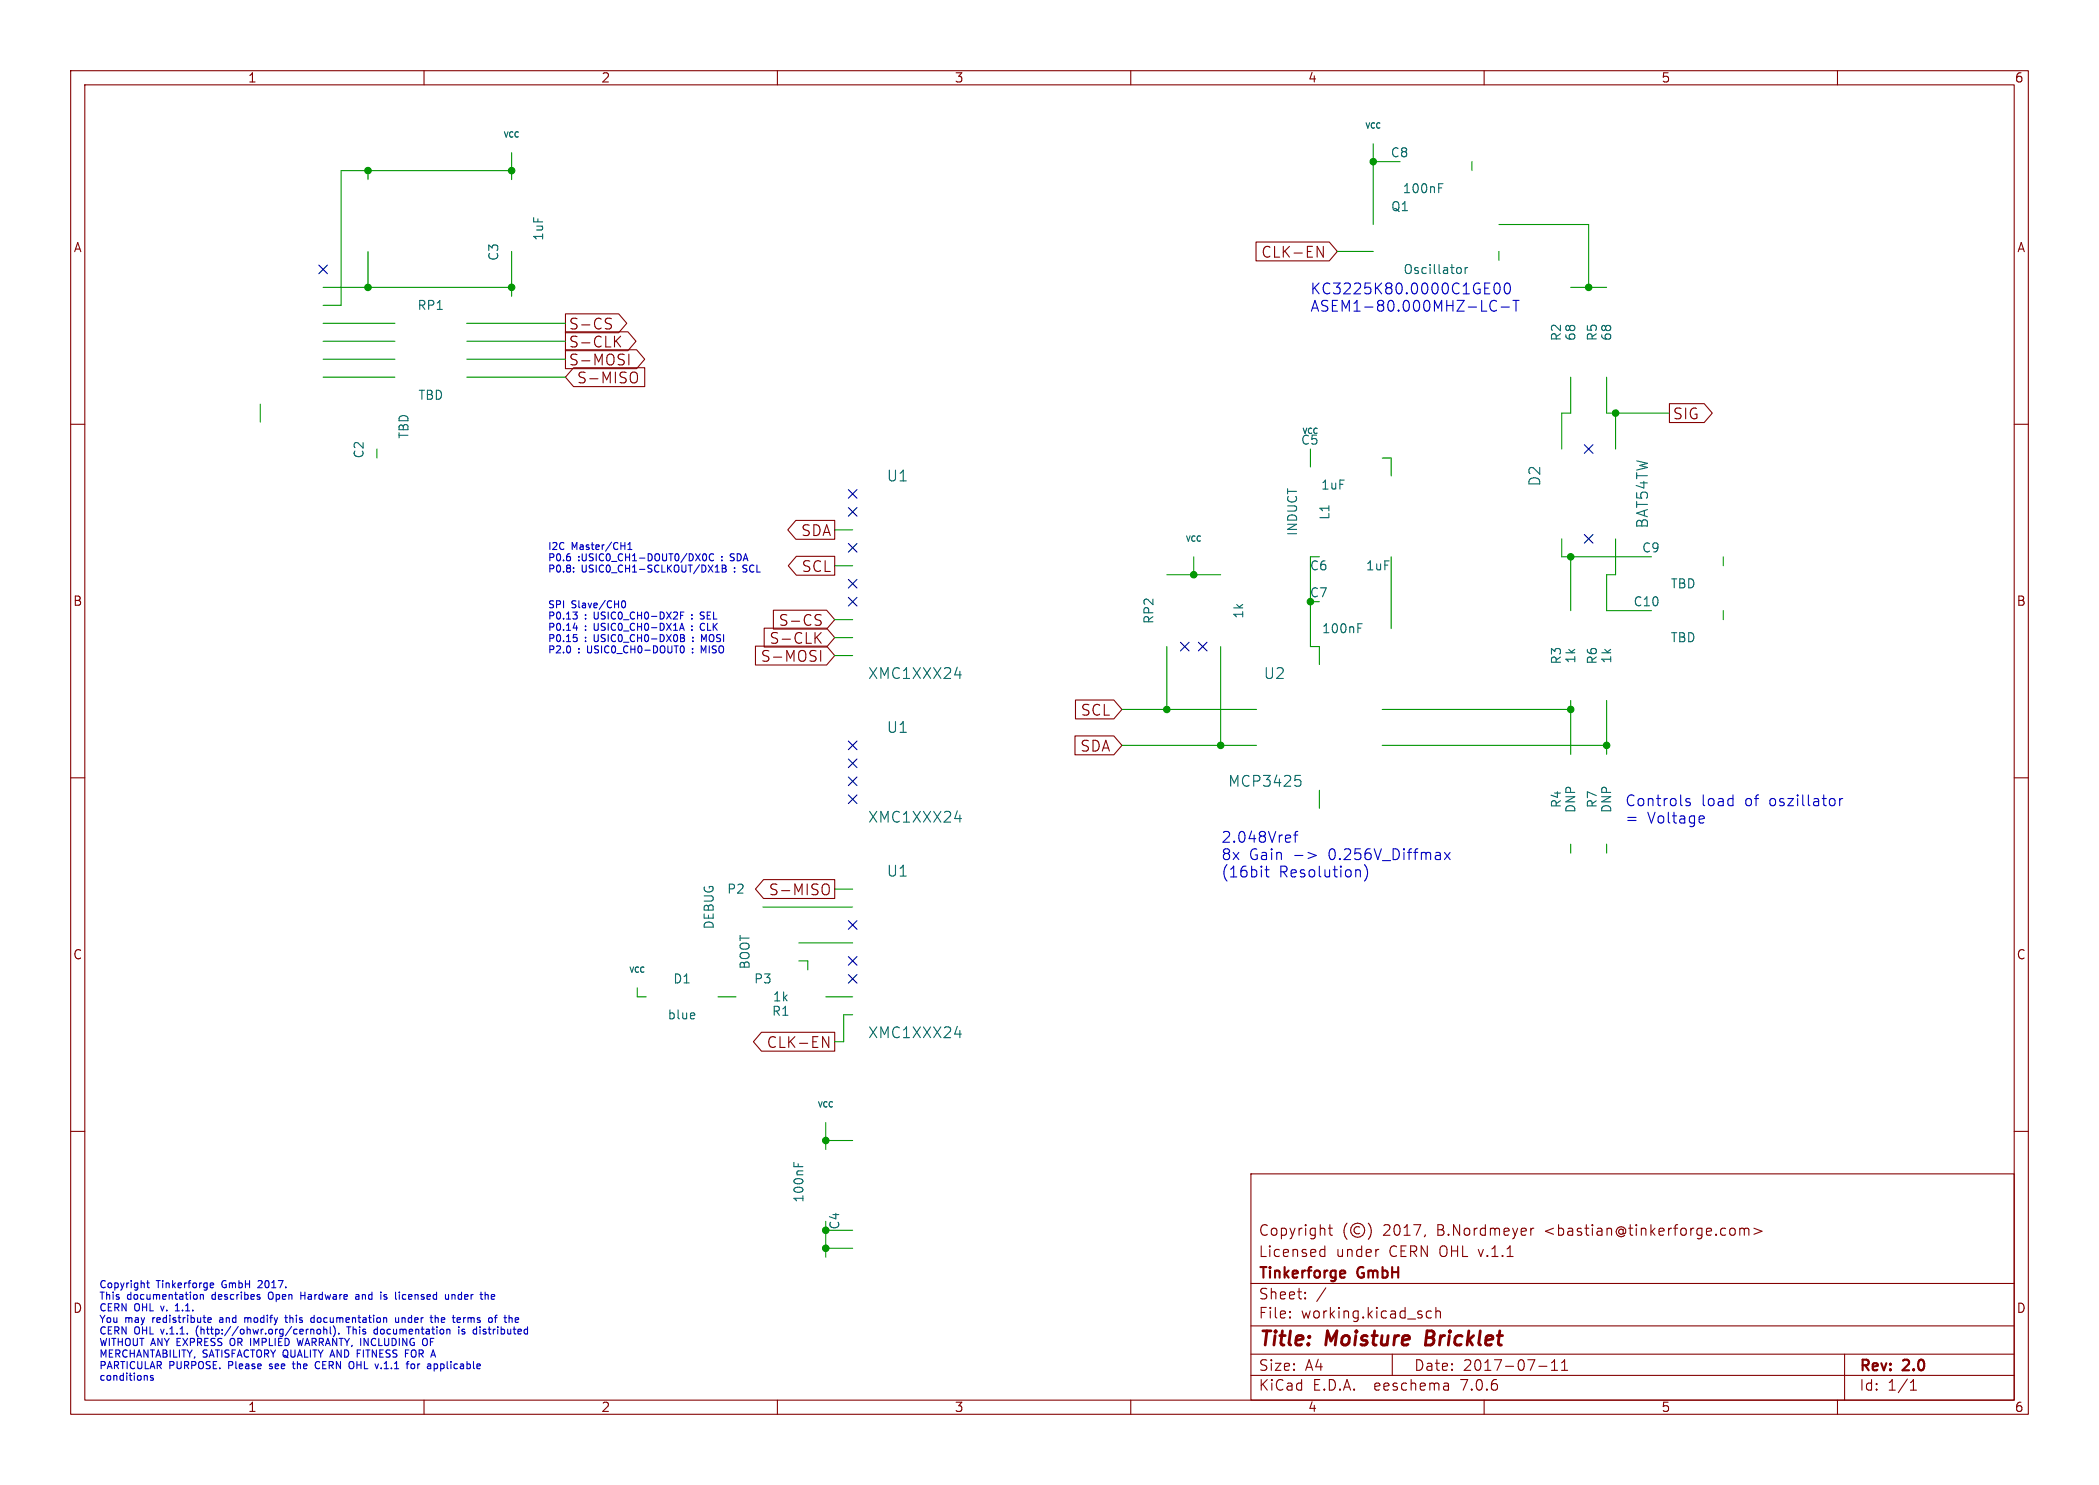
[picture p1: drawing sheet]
<svg xmlns="http://www.w3.org/2000/svg" width="297mm" height="210mm" viewBox="0 0 297 210" stroke-linecap="round" stroke-linejoin="round" font-family="sans-serif">
<g fill="none" stroke="#840000" stroke-width=".15">
<path d="M10 10h277v190h-277zM12 12h273v186h-273zM60 10v2M110 10v2M160 10v2M210 10v2M260 10v2M177.7 34.2h10.4l1.1 1.4-1.1 1.3h-10.4zM186.4 34.8l.8 1.6v-1.6M10 60h2M80 49.5h10.1l1.1 1.3-1.1 1.3h-10.1zM80 44.4h7.5l1.2 1.3-1.2 1.4h-7.5z"/>
<path d="M80 46.9h8.8l1.2 1.4-1.2 1.3h-8.8zM81.2 52h10v2.7h-10l-1.2-1.4zM85.9 45.7a.56 .56 0 0 1 .6 .4l-.1 .4h-.5M85.9 45l.6 .1M87.2 48.2l.6 .9M87.8 47.5l-.8 .9M89 50.1v1.5M89.5 52.6a.51 .51 0 0 1 .7 .5v.5a.51 .51 0 0 1-.7 .5M236.2 57.1h4.9l1.2 1.3-1.2 1.4h-4.9zM285 60h2M112.6 73.6h5.5v2.7h-5.5l-1.1-1.4zM112.7 78.7h5.4v2.6h-5.4l-1.2-1.3z"/>
<path d="M106.9 91.4h10.1l1.1 1.3-1.1 1.3h-10.1zM108.1 88.8h8.9l1.1 1.4-1.1 1.3h-8.9zM109.4 86.3h7.6l1.1 1.3-1.1 1.4h-7.6zM115.5 90.1l.7 .9M115.6 87.6a.56 .56 0 0 1 .6 .4l-.1 .4h-.6M115.6 86.9l.6 .1M116.1 92v1.5M116.2 89.5l-.9 .8M152.2 99h5.4l1.1 1.3-1.1 1.4h-5.4zM10 110h2M152.1 104.1h5.5l1.1 1.3-1.1 1.3h-5.5zM285 110h2"/>
<path d="M108 124.4h10.1v2.7h-10.1l-1.1-1.4zM116.7 125a.51 .51 0 0 1 .6 .5v.5a.51 .51 0 0 1-.6 .5M10 160h2M107.7 146h10.4v2.7h-10.4l-1.1-1.4zM116.4 146.6l.9 1.5v-1.5M285 160h2M177 166h108v32h-108zM186.9 177.6l.1 .1 .5-.1M186.9 176.8l.1-.1 .5 .1M187.5 176.2v1.5M188 173.7h.5M188.2 173.2v1.3v.1l.3 .1"/>
<path d="M190.6 173a1.72 1.72 0 0 0 0 2.3M192.4 173.6a.52 .52 0 0 0-.8 .4 .52 .52 0 0 0 .8 .4M193.6 173a1.72 1.72 0 0 1 0 2.3M195 176.7h.1M201.7 174.6l-.2 .3M216.6 173.7v1M217 173.7l-.3 .1-.1 .2M245 173.7a.41 .41 0 0 1 .5 .3v.4a.41 .41 0 0 1-.5 .3M246.2 173.8a.37 .37 0 0 1 .6 .1M246.2 173.7v1M246.8 173.9l.2-.2 .4 .1 .1 .9M246.8 173.9v.8"/>
<path d="M248.2 173.7l1.1 .4-1.1 .5M60 198v2M110 198v2M160 198v2M177 194.5h108M177 191.5h108M177 187.5h108M177 181.5h108M182.5 186.3h.1l-.1 .1M182.5 186.3v.1M182.5 185.5v.1M182.5 185.5h.1l-.1 .1"/>
<path d="M184.7 183.6v.1M184.7 183.6h-.1l.1 .1M184.7 182.8v.1M184.7 182.8h-.1l.1 .1M187.6 182.1l-1.3 2M197 191.5v3M202.5 185.5l-.4-.1-.3 .3v.4l.2 .2 .1 .1 .4-.1M203.2 185.5a.37 .37 0 0 1 .6 .1v.8M203.2 184.9v1.5M204.9 195.7l.1 .9M205 196.5l-.2 .1M205 196h-.2"/>
<path d="M210 198v2M217.7 193.2h1.2M219.5 193.8h.9M219.5 192.7l.5-.4v1.5M221 193.8h.8M221 192.7l.4-.4v1.5M260 198v2M261 191.5v6.5M270.3 196.6h.9M270.3 195.5l.4-.4v1.5"/>
<circle cx="192.1" cy="174" r="1"/>
</g>
<path d="M201.9 188.2l-.2 2h.7" fill="none" stroke="#840000" stroke-width=".4"/>
<path d="M190.1 179.7l.2 .1v.2l-.7 .2M190.3 180.6l-.2 .1" fill="none" stroke="#840000" stroke-width=".3"/>
<g fill="none" stroke="#0000c2" stroke-width=".15">
<path d="M211.6 40.1a.36 .36 0 0 1 .6 .2 .79 .79 0 0 1-.4 1.3 1.01 1.01 0 0 1-.2-1.5zM211.8 42.6a.61 .61 0 0 0-.8 0 .61 .61 0 0 0-.2 .8 .57 .57 0 0 0 .3 .5 .57 .57 0 0 0 .7 0M212.4 43.4h1.2M213 40.2a.36 .36 0 0 1 .4-.2 .36 .36 0 0 1 .2 .3 .79 .79 0 0 1-.4 1.3 .93 .93 0 0 1-.2-1.4zM214.1 42.5h.8M214.5 42.5v1.5M88.8 77.7h.6M88.8 77l.3-.3v1M99.4 78.7l.2-.4a.53 .53 0 0 1 .4 .5 .53 .53 0 0 1-.4 .5l-.2-.4M101 78.4a.47 .47 0 0 0-.7 .3 .47 .47 0 0 0 .5 .6l.2-.1M102.1 79.2v.1M102.1 78.7v.1"/>
<path d="M102.2 79.9h.3l.2 .2-.2 .3 .2 .1 .1 .2-.2 .2h-.4zM103.3 79.3h.2M103.4 78.4l-.1 .1 .1 .2M105.2 80l-.1 .1 .1 .2M81.1 88.8h.6M81.2 89.7h.4M81.2 80.8v.1M81.2 80.3v.1M81.5 86.9l.2 .2v.3l-.2 .1M81.5 90.1l.2 .2v.2l-.2 .2M81.6 88.5v.6M81.7 86.6l-.4 .3"/>
<path d="M88 85.1l.2-.1a.53 .53 0 0 1 .3 .5 .53 .53 0 0 1-.3 .5l-.3-.4zM96.2 89.1l.3-.9 .3 .9M96.2 88.9h.5M96.3 87h.3M96.3 89.7l.5 .1v.2l-.2 .2M96.3 90.2h.3M96.4 91.4l.1-.1a.53 .53 0 0 1 .3 .5 .53 .53 0 0 1-.3 .5h-.1M96.6 90.2l.3 .2-.1 .2-.5 .1M96.8 86.6h-.5v.9M97.9 87.5h.1M97.9 86.9v.1M97.9 88.5v.1"/>
<path d="M97.9 89v.1M98 92.2v.1M98 91.7v.1M98 90.6v.1M98 90.1v.1M99.1 87.5h.4M99.4 88.2a.53 .53 0 0 0-.3 .4 .53 .53 0 0 0 .3 .5M99.5 86.6h-.2l-.2 .1 .1 .3 .3 .1M99.6 92l-.4-.7v1M99.6 90.5l-.3-.8v1M101.2 80.2l.3-.3v1M101.2 80.9h.6"/>
<path d="M102.2 80.4h.3M105.1 80.9h.2M183.1 118.1h.5M183.6 117.6l-.3 .1v.1v1.3M239.1 113l-.3-.1-.3 .2 .1 .3 .5 .1 .1 .2-.1 .2h-.1h-.5M240.6 115.4l.5 .1v.2l-.7 .2M241.1 116.3l-.5 .1M259.6 113.1l.1 .1-.1 .6M260.3 112.9v1M260.7 112.9l-.2 .1-.2 .2M179 123h.6M179.2 122.5v1.3l.1 .1 .3 .1"/>
<path d="M183.2 121h1.2M185.1 120.5l1.1 .5-1.1 .4M192.1 123h.2l.2 .2v.8M193.4 122.7a1.78 1.78 0 0 1-.3 1.9M204.4 120.5l.8 1.1M205.2 120.5l-.8 1.1M20.7 194.5l.1 .2v.5M20.7 181.4h.4M20.9 181.1v.9l.2 .1M21.7 194.6l-.3-.1-.1 .2v.1l.4 .1v.2h-.4M24.8 185.4h.6M25 184.5l-.2 .2"/>
<path d="M27.6 183.1h.2l.1 .2v.4h-.3M27.8 187.9v.7M28.3 183.2l.2-.1h.2l.1 .6M28.3 183.1v.6M29.4 186.7l.5-.1-.1-.2-.2-.1-.2 .2 .1 .5h.3M29.7 181.6l.2-.2h.2l.1 .2v.1l-.5 .1M29.7 182l.2 .1h.3M31.1 186.7v.3M32.6 189.4v.7M34.6 186.3v.7M34.9 186.3l-.3 .1M36.6 181.1l-.1 .1"/>
<path d="M36.7 183.4l.1 .2-.1 .1M36.7 183.1h.1M37.1 181.5l-.6 .6h.6M38 182.9v.7M38.1 193.5l.1 .1M38.2 192.9v.3M40.3 186.3h.4M40.4 186v.9l.3 .1M41.4 192.9h.3M41.5 192.5v.9l.2 .2M42 189.3l.3 1 .2-.7 .2 .7M42.6 182.7v1"/>
<path d="M42.6 183.2h.5M44 186.8l.2 .2h.3M44 188v.7M44 188.1l.1-.1h.3v.7M44.5 186.4l-.3-.1-.2 .2M44.5 186v1M44.8 192.6a.5 .5 0 0 0-.2 .6 .5 .5 0 0 0 .6 .3M44.9 188h.3l.2 .2v.3l-.2 .2-.3-.1-.1-.1zM45.8 188.1l.2-.1h.2v.7M45.8 187.6v1.1M46.7 187.6v.9l.2 .2M47.2 187.5a1.19 1.19 0 0 1 0 1.5"/>
<path d="M47.9 188.6v.1M49.3 187.6v1.1M49.9 192.6a.72 .72 0 0 1 0 .9M50.4 183.1h.3l.1 .6M50.5 191.4h.4M50.8 183.3l-.3 .1-.2 .1 .2 .2h.3M53 188.6l.1 .1 .3-.1M53.4 188h-.3l-.1 .1M53.4 187.6v1.1M54.3 183.7h.4M54.7 183.1h-.2l-.2 .1 .1 .2 .3 .1M56 186.3v.7h.3l.1-.1"/>
<path d="M56.4 186.3v.7M56.5 182.7v.1M56.9 186.3v.7M57 183.1l-.1 .2 .1 .4M57 186.3l-.1 .1M57.4 191.4h.3M58.2 192.9h.3l.2 .2v.3l-.2 .2-.3-.1-.1-.1zM60.3 189.3a.72 .72 0 0 1 0 .9M61.4 192.9h.3l.2 .2-.1 .4h-.4M61.6 186.4l.1-.1 .3 .1v.6M61.6 186v1M63 183.1l.1 .6h.2h.2"/>
<path d="M63.5 183.1v.6M63.5 188l.2 .1v.6M64 183.1v.6M64.3 183.1h-.2l-.1 .1M64.9 187.6v.1M64.9 188v.7M65 186.3l.2 .3-.5 .1M65.1 187h-.1M65.4 188.6h.3M65.6 186.3v.7M65.6 186.4v.1M65.7 188h-.2l-.1 .1v.2l.3 .1"/>
<path d="M67.9 187.6v.1M67.9 188v.7M68.8 183.1l.3 .1v.5M69.6 183.1v.6M70 186.3h.3M70 183.3l-.5 .1M70.3 186l-.2 .1v.9M72.9 187h.4M72.9 186.4l.3-.1 .2 .3-.5 .1"/>
</g>
<g fill="none" stroke="#009600" stroke-width=".15">
<path d="M52.1 24.1v1.3M52.1 35.6v5M72.4 21.6v3.8M72.4 35.6v6.3M72.4 24.1h-24.1v19.1h-2.6M189.2 35.6h5.1M194.3 22.9h3.8M194.3 20.3v11.5M208.3 22.9v1.2M212.1 31.8h12.7v8.8M212.1 35.6v1.2M36.8 57.2v2.5"/>
<path d="M45.7 40.6h26.7M45.7 45.7h10.2M45.7 48.3h10.2M45.7 50.8h10.2M45.7 53.3h10.2M66 45.7h14M66 48.3h14M66 50.8h14M66 53.3h14M222.2 40.6h5.1M222.2 53.3v5.1h-1.2v5.1M227.3 53.3v5.1h8.9"/>
<path d="M228.6 58.4v5.1M53.3 63.5v1.3M118.1 74.9h2.5M168.9 78.7v2.6M185.4 63.5v2.5M186.7 78.7h-1.3v12.7h1.3v2.6M195.6 64.8h1.2v2.5M196.8 78.7v10.2M221 76.2v2.5h12.7M222.2 78.7v7.7M228.6 76.2v5.1h-1.3v5.1h6.4M243.8 78.7v1.3"/>
<path d="M118.1 80h2.5M118.1 87.6h2.5M118.1 92.7h2.5M118.1 90.2h2.5M165.1 81.3h7.6M165.1 91.4v8.9M172.7 91.4v14M222.2 99.1v7.6M227.3 99.1v7.6M243.8 86.4v1.2M158.7 100.3h19.1M158.7 105.4h19.1"/>
<path d="M186.7 111.8v2.5M195.6 100.3h26.6M195.6 105.4h31.7M222.2 119.4v1.3M227.3 119.4v1.3M90.2 139.7v1.3h1.2M107.9 128.3h12.7M113 133.4h7.6M113 135.9h1.3v1.3M118.1 125.7h2.5M101.6 141h2.5M116.8 141h3.8"/>
<path d="M116.8 158.8v3.8M120.6 143.5h-1.2v3.8h-1.3M116.8 172.7v5.1M116.8 174h3.8M116.8 176.5h3.8M116.8 161.3h3.8"/>
</g>
<g fill="none" stroke="#000084" stroke-width=".15">
<path d="M45.1 37.5l1.2 1.2M46.3 37.5l-1.2 1.2M120 71.8l1.3 1.2M120 76.9l1.3 1.2M120 69.2l1.3 1.3M121.3 71.8l-1.3 1.2M121.3 76.9l-1.3 1.2M121.3 69.2l-1.3 1.3M224.2 62.9l1.2 1.2M224.2 75.6l1.2 1.2M225.4 62.9l-1.2 1.2M225.4 75.6l-1.2 1.2"/>
<path d="M120 84.5l1.3 1.2M120 81.9l1.3 1.3M121.3 84.5l-1.3 1.2M121.3 81.9l-1.3 1.3M167 90.8l1.2 1.2M168.2 90.8l-1.2 1.2M169.6 90.8l1.2 1.2M170.8 90.8l-1.2 1.2M120 109.9l1.3 1.2M120 107.3l1.3 1.3M120 112.4l1.3 1.2M120 104.8l1.3 1.2"/>
<path d="M121.3 109.9l-1.3 1.2M121.3 107.3l-1.3 1.3M121.3 112.4l-1.3 1.2M121.3 104.8l-1.3 1.2M120 137.8l1.3 1.2M120 130.2l1.3 1.2M120 135.3l1.3 1.2M121.3 137.8l-1.3 1.2M121.3 130.2l-1.3 1.2M121.3 135.3l-1.3 1.2"/>
</g>
<g fill="none" stroke="#006464" stroke-width=".15">
<path d="M203.6 26.6h.4M203.6 26h.6M206.3 37.8l.3 .1 .2 .2-.1 .5-.4 .1M207.3 37.8v.9M207.7 37.8l-.3 .1-.1 .2M135.1 95.4h.9M192.1 88.8h.5M192.1 88.2h.6M135.1 115.8h.9M183.3 109.7h.7M183.4 110.2h.4l.3 .3v.4l-.2 .2-.5 .1M98.2 143.3l.1 .2-.6 .2"/>
<path d="M135.1 146.2h.9M112.3 164.4v.6M112.9 164.6v.4"/>
</g>
<g fill="#009600" stroke="#009600" stroke-width=".15">
<circle cx="228.6" cy="58.4" r=".46"/>
<circle cx="222.2" cy="78.7" r=".46"/>
<circle cx="222.2" cy="100.3" r=".46"/>
<circle cx="227.3" cy="105.4" r=".46"/>
<circle cx="72.4" cy="40.6" r=".46"/>
<circle cx="52.1" cy="40.6" r=".46"/>
<circle cx="52.1" cy="24.1" r=".46"/>
<circle cx="72.4" cy="24.1" r=".46"/>
<circle cx="172.7" cy="105.4" r=".46"/>
<circle cx="165.1" cy="100.3" r=".46"/>
<circle cx="168.9" cy="81.3" r=".46"/>
<circle cx="185.4" cy="85.1" r=".46"/>
<circle cx="116.8" cy="176.5" r=".46"/>
<circle cx="116.8" cy="174" r=".46"/>
<circle cx="116.8" cy="161.3" r=".46"/>
<circle cx="224.8" cy="40.6" r=".46"/>
<circle cx="194.3" cy="22.9" r=".46"/>
</g>
<g font-size="2.8" fill="#840000">
<text x="178" y="190.9">Title:</text>
<text x="187.7" y="190.9">Moisture</text>
<text x="202.6" y="190.9">Bricklet</text>
</g>
<g font-size="2.1" fill="#840000">
<text x="178.4" y="36.7">CLK-EN</text>
<text x="80.4" y="46.8">S-CS</text>
<text x="80.4" y="51.9">S-MOSI</text>
<text x="80.4" y="49.4">S-CLK</text>
<text x="81.5" y="54.4">S-MISO</text>
<text x="236.6" y="59.5">SIG</text>
<text x="113.3" y="76">SDA</text>
<text x="113.4" y="81.1">SCL</text>
<text x="110.1" y="88.7">S-CS</text>
<text x="107.6" y="93.8">S-MOSI</text>
<text x="108.8" y="91.3">S-CLK</text>
<text x="152.9" y="101.4">SCL</text>
<text x="152.8" y="106.5">SDA</text>
<text x="108.7" y="126.8">S-MISO</text>
<text x="108.4" y="148.4">CLK-EN</text>
<text x="178" y="178">Licensed</text>
<text x="178" y="175">Copyright</text>
<text x="189" y="178">under</text>
<text x="195.7" y="175">2017,</text>
<text x="196.6" y="178">CERN OHL v.1.1</text>
<text x="203.5" y="175">B.Nordmeyer</text>
<text x="218.8" y="175">&lt;bastian@tinkerforge.com&gt;</text>
<text x="178" y="184">Sheet:</text>
<text x="178" y="181.2">Tinkerforge</text>
<text x="192.2" y="181.2">GmbH</text>
<text x="178" y="186.7">File:</text>
<text x="184.1" y="186.7">working.kicad_sch</text>
<text x="178" y="196.9">KiCad</text>
<text x="178" y="194.1">Size:</text>
<text x="184.7" y="194.1">A4</text>
<text x="185.7" y="196.9">E.D.A.</text>
<text x="194.6" y="196.9">eeschema</text>
<text x="200" y="194.1">Date:</text>
<text x="207" y="196.9">7.0.6</text>
<text x="207" y="194.1">2017-07-11</text>
<text x="263" y="194.3">Rev:</text>
<text x="263" y="196.9">Id:</text>
<text x="267.1" y="196.9">1/1</text>
<text x="269.4" y="194.3">2.0</text>
</g>
<g font-size="2.1" fill="#0000c2">
<text x="185.5" y="41.7">KC3225K80.0000C1GE00</text>
<text x="185.5" y="44.2">ASEM1-80.000MHZ-LC-T</text>
<text x="172.7" y="119.3">2.048Vref</text>
<text x="229.9" y="114.1">Controls</text>
<text x="229.9" y="116.6">=</text>
<text x="233.1" y="116.6">Voltage</text>
<text x="240.7" y="114.1">load</text>
<text x="246.9" y="114.1">of</text>
<text x="250.5" y="114.1">oszillator</text>
<text x="172.7" y="121.8">8x</text>
<text x="172.7" y="124.2">(16bit</text>
<text x="176.7" y="121.8">Gain</text>
<text x="180.9" y="124.2">Resolution)</text>
<text x="188.1" y="121.8">0.256V_Diffmax</text>
</g>
<g font-size="2.1" fill="#006464">
<text x="125.4" y="68.3">U1</text>
<text x="218.2" y="68.9" transform="rotate(-90 218.2 68.9)">D2</text>
<text x="233.4" y="74.8" transform="rotate(-90 233.4 74.8)">BAT54TW</text>
<text x="122.8" y="96.2">XMC1XXX24</text>
<text x="178.7" y="96.2">U2</text>
<text x="125.4" y="103.9">U1</text>
<text x="173.7" y="111.5">MCP3425</text>
<text x="122.8" y="116.6">XMC1XXX24</text>
<text x="125.4" y="124.2">U1</text>
<text x="122.8" y="147">XMC1XXX24</text>
</g>
<g font-size="1.8" fill="#840000">
<text x="35" y="11.9">1</text>
<text x="85" y="11.9">2</text>
<text x="135" y="11.9">3</text>
<text x="185" y="11.9">4</text>
<text x="235" y="11.9">5</text>
<text x="285" y="11.9">6</text>
<text x="10.3" y="35.9">A</text>
<text x="285.3" y="35.9">A</text>
<text x="10.3" y="85.9">B</text>
<text x="285.3" y="85.9">B</text>
<text x="10.3" y="135.9">C</text>
<text x="285.3" y="135.9">C</text>
<text x="10.3" y="185.9">D</text>
<text x="285.3" y="185.9">D</text>
<text x="35" y="199.9">1</text>
<text x="85" y="199.9">2</text>
<text x="135" y="199.9">3</text>
<text x="185" y="199.9">4</text>
<text x="235" y="199.9">5</text>
<text x="285" y="199.9">6</text>
</g>
<g font-size="1.8" fill="#006464">
<text x="196.7" y="22.5">C8</text>
<text x="198.4" y="27.5">100nF</text>
<text x="77.1" y="34.1" transform="rotate(-90 77.1 34.1)">1uF</text>
<text x="196.7" y="30.1">Q1</text>
<text x="70.7" y="37" transform="rotate(-90 70.7 37)">C3</text>
<text x="198.5" y="39">Oscillator</text>
<text x="59" y="44">RP1</text>
<text x="221.1" y="48.3" transform="rotate(-90 221.1 48.3)">R2</text>
<text x="223.1" y="48.3" transform="rotate(-90 223.1 48.3)">68</text>
<text x="226.2" y="48.3" transform="rotate(-90 226.2 48.3)">R5</text>
<text x="228.2" y="48.3" transform="rotate(-90 228.2 48.3)">68</text>
<text x="59.1" y="56.7">TBD</text>
<text x="51.7" y="64.9" transform="rotate(-90 51.7 64.9)">C2</text>
<text x="58" y="62.1" transform="rotate(-90 58 62.1)">TBD</text>
<text x="184" y="63.1">C5</text>
<text x="186.8" y="69.4">1uF</text>
<text x="183.7" y="75.9" transform="rotate(-90 183.7 75.9)">INDUCT</text>
<text x="188.3" y="73.6" transform="rotate(-90 188.3 73.6)">L1</text>
<text x="185.3" y="80.9">C6</text>
<text x="193.2" y="80.9">1uF</text>
<text x="232.3" y="78.3">C9</text>
<text x="236.3" y="83.4">TBD</text>
<text x="163.4" y="88.3" transform="rotate(-90 163.4 88.3)">RP2</text>
<text x="176.1" y="87.6" transform="rotate(-90 176.1 87.6)">1k</text>
<text x="185.3" y="84.7">C7</text>
<text x="187" y="89.8">100nF</text>
<text x="231" y="86">C10</text>
<text x="221.1" y="94.1" transform="rotate(-90 221.1 94.1)">R3</text>
<text x="223.1" y="93.9" transform="rotate(-90 223.1 93.9)">1k</text>
<text x="226.2" y="94.1" transform="rotate(-90 226.2 94.1)">R6</text>
<text x="228.2" y="93.9" transform="rotate(-90 228.2 93.9)">1k</text>
<text x="236.3" y="91">TBD</text>
<text x="221.1" y="114.4" transform="rotate(-90 221.1 114.4)">R4</text>
<text x="223.1" y="115.1" transform="rotate(-90 223.1 115.1)">DNP</text>
<text x="226.2" y="114.4" transform="rotate(-90 226.2 114.4)">R7</text>
<text x="228.2" y="115.1" transform="rotate(-90 228.2 115.1)">DNP</text>
<text x="101.2" y="131.5" transform="rotate(-90 101.2 131.5)">DEBUG</text>
<text x="102.8" y="126.6">P2</text>
<text x="106.3" y="137.2" transform="rotate(-90 106.3 137.2)">BOOT</text>
<text x="95.2" y="139.3">D1</text>
<text x="106.6" y="139.3">P3</text>
<text x="109.1" y="143.9">R1</text>
<text x="109.3" y="141.8">1k</text>
<text x="94.4" y="144.4">blue</text>
<text x="113.9" y="170.2" transform="rotate(-90 113.9 170.2)">100nF</text>
<text x="119" y="174" transform="rotate(-90 119 174)">C4</text>
</g>
<g font-size="1.4" fill="#0000c2">
<text x="77.5" y="77.8">I2C</text>
<text x="80.9" y="77.8">Master/CH1</text>
<text x="77.5" y="79.4">P0.6</text>
<text x="77.5" y="81">P0.8:</text>
<text x="81.8" y="79.4">:USIC0_CH1-DOUT0/DX0C</text>
<text x="82.3" y="81">USIC0_CH1-SCLKOUT/DX1B</text>
<text x="103.8" y="79.4">SDA</text>
<text x="104.1" y="81">:</text>
<text x="105.6" y="81">SCL</text>
<text x="77.5" y="86.1">SPI</text>
<text x="77.5" y="87.7">P0.13</text>
<text x="77.5" y="89.3">P0.14</text>
<text x="80.9" y="86.1">Slave/CH0</text>
<text x="82.8" y="87.7">:</text>
<text x="82.8" y="89.3">:</text>
<text x="84.3" y="87.7">USIC0_CH0-DX2F</text>
<text x="84.3" y="89.3">USIC0_CH0-DX1A</text>
<text x="99.8" y="87.7">SEL</text>
<text x="99.8" y="89.3">CLK</text>
<text x="77.5" y="90.9">P0.15</text>
<text x="77.5" y="92.5">P2.0</text>
<text x="81.8" y="92.5">:</text>
<text x="82.8" y="90.9">:</text>
<text x="83.3" y="92.5">USIC0_CH0-DOUT0</text>
<text x="84.3" y="90.9">USIC0_CH0-DX0B</text>
<text x="99.9" y="92.5">MISO</text>
<text x="100" y="90.9">MOSI</text>
<text x="14" y="182.2">Copyright</text>
<text x="14" y="183.9">This</text>
<text x="14" y="185.5">CERN</text>
<text x="18" y="183.9">documentation</text>
<text x="19" y="185.5">OHL</text>
<text x="22.2" y="182.2">Tinkerforge</text>
<text x="23" y="185.5">v.</text>
<text x="25.3" y="185.5">1.1.</text>
<text x="30.2" y="183.9">describes</text>
<text x="31.6" y="182.2">GmbH</text>
<text x="37" y="182.2">2017.</text>
<text x="38.4" y="183.9">Open</text>
<text x="43.2" y="183.9">Hardware</text>
<text x="51.3" y="183.9">and</text>
<text x="55.1" y="183.9">is</text>
<text x="57.4" y="183.9">licensed</text>
<text x="64.7" y="183.9">under</text>
<text x="70" y="183.9">the</text>
<text x="14" y="187.2">You</text>
<text x="14" y="188.8">CERN</text>
<text x="14" y="190.4">WITHOUT ANY EXPRESS</text>
<text x="17.7" y="187.2">may</text>
<text x="19" y="188.8">OHL</text>
<text x="21.8" y="187.2">redistribute</text>
<text x="23" y="188.8">v.1.1.</text>
<text x="28.2" y="188.8">(http://ohwr.org/cernohl).</text>
<text x="31.5" y="187.2">and</text>
<text x="33" y="190.4">OR IMPLIED</text>
<text x="35.3" y="187.2">modify</text>
<text x="41.4" y="187.2">this</text>
<text x="43.1" y="190.4">WARRANTY, INCLUDING</text>
<text x="45.2" y="187.2">documentation</text>
<text x="49.9" y="188.8">This</text>
<text x="53.9" y="188.8">documentation</text>
<text x="57.4" y="187.2">under</text>
<text x="61.3" y="190.4">OF</text>
<text x="62.7" y="187.2">the</text>
<text x="66.1" y="187.2">terms</text>
<text x="66.1" y="188.8">is</text>
<text x="68.4" y="188.8">distributed</text>
<text x="71.4" y="187.2">of</text>
<text x="14" y="192.1">MERCHANTABILITY,</text>
<text x="14" y="193.7">PARTICULAR</text>
<text x="14" y="195.3">conditions</text>
<text x="23.9" y="193.7">PURPOSE.</text>
<text x="28.7" y="192.1">SATISFACTORY QUALITY AND</text>
<text x="32.5" y="193.7">Please</text>
<text x="38.6" y="193.7">see</text>
<text x="42.2" y="193.7">the</text>
<text x="45.6" y="193.7">CERN</text>
<text x="50.6" y="193.7">OHL</text>
<text x="51.2" y="192.1">FITNESS</text>
<text x="54.6" y="193.7">v.1.1</text>
<text x="58.3" y="192.1">FOR</text>
<text x="59.3" y="193.7">for</text>
<text x="62.5" y="193.7">applicable</text>
</g>
<g font-size="1.1" fill="#006464">
<text x="71.1" y="19.7">VCC</text>
<text x="193.1" y="18.4">VCC</text>
<text x="184.2" y="61.6">VCC</text>
<text x="167.7" y="76.8">VCC</text>
<text x="88.9" y="137.8">VCC</text>
<text x="115.6" y="156.8">VCC</text>
</g>
</svg>
